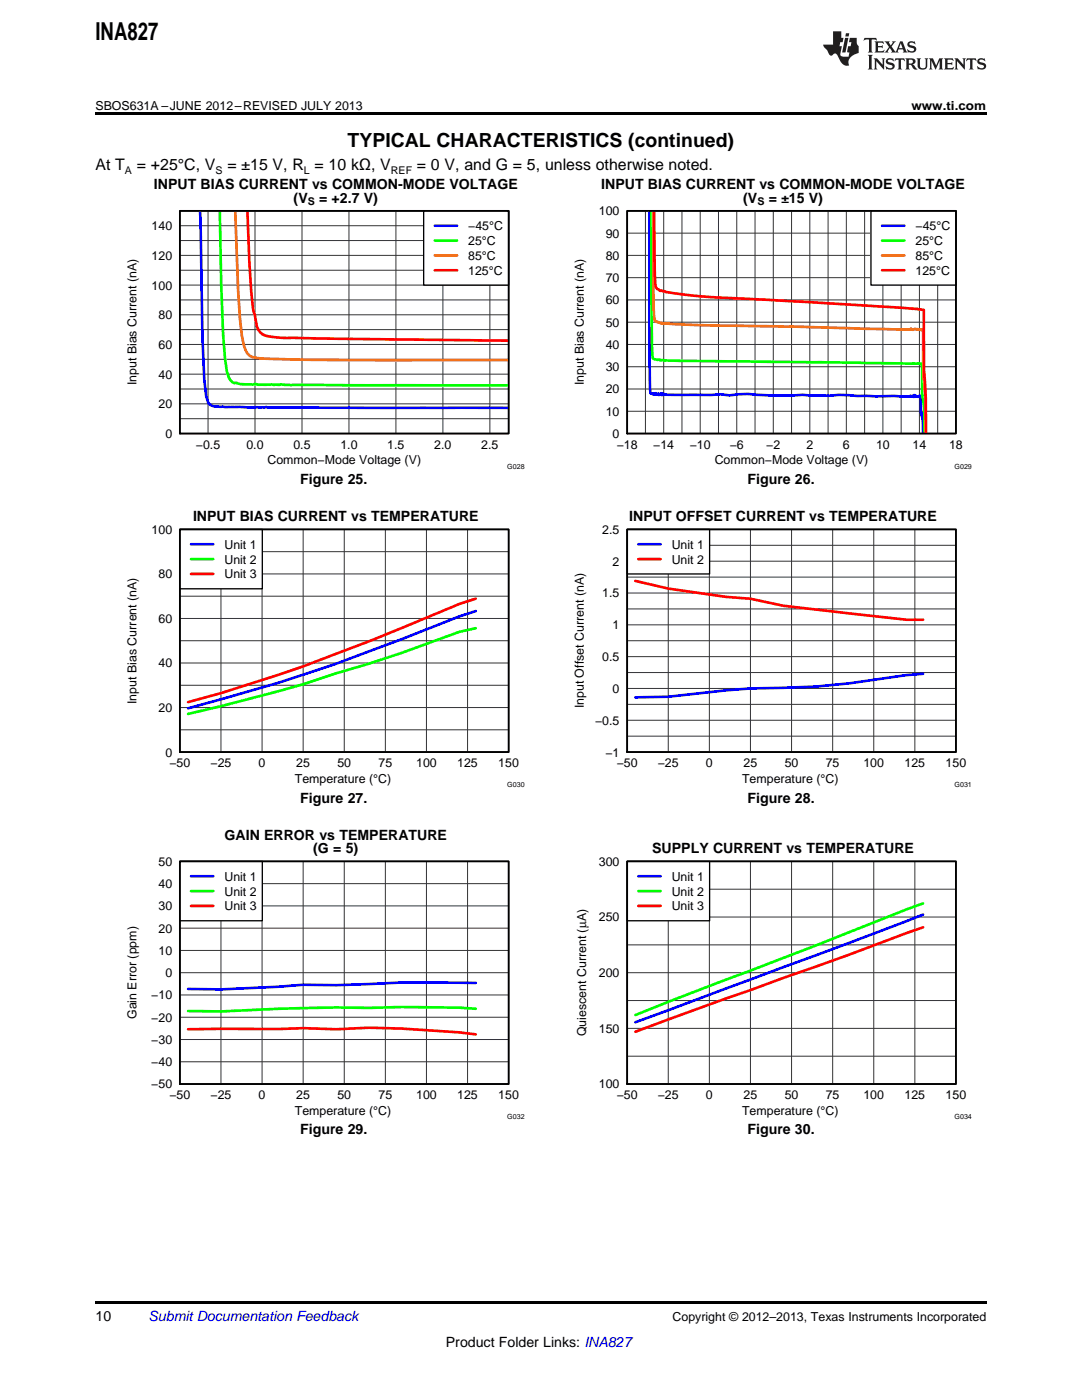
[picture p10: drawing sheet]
<svg xmlns="http://www.w3.org/2000/svg" width="216mm" height="279mm" viewBox="0 0 216 279" stroke-linecap="round" stroke-linejoin="round" font-family="sans-serif">
<path d="M19 259.7h177.8v.5h-177.8z" fill="#000"/>
<g fill="#fff">
<path d="M66.9 228.2h.3v.7h-.3z"/>
<path d="M156.1 228.2h.4v.7h-.4z"/>
</g>
<path d="M35.9 171.9h65.6v44.4h-65.6z" fill="none" stroke="#000" stroke-width=".26"/>
<g fill="none" stroke="#333" stroke-width=".2">
<path d="M35.9 171.9h65.6v44.4h-65.6zM35.9 176.4h65.6M44.1 171.9v44.4M52.3 171.9v44.4M60.5 171.9v44.4M68.7 171.9v44.4M76.9 171.9v44.4M85.1 171.9v44.4M93.3 171.9v44.4M35.9 198.6h65.6M35.9 194.1h65.6M35.9 189.7h65.6"/>
<path d="M35.9 185.2h65.6M35.9 180.8h65.6M35.9 211.9h65.6M35.9 207.5h65.6M35.9 203h65.6"/>
</g>
<path d="M94.9 196.2l-14.7-.1-13.1 .5-6.6-.1-4.9 .4-11.5 .6-6.6-.1" fill="none" stroke="#00f" stroke-width=".53"/>
<path d="M94.9 201.3l-3.2-.2-11.5-.1-6.6 .1a394.9 394.9 0 0 0-29.5 .8l-6.6-.1" fill="none" stroke="#0f0" stroke-width=".53"/>
<path d="M37.5 205.4h18.1l4.9-.2 6.6 .2 6.5-.3 6.6 .2 11.5 .7 3.2 .4" fill="none" stroke="#f00" stroke-width=".53"/>
<path d="M35.9 171.9h16.4v11.9h-16.4z" fill="#fff"/>
<path d="M35.9 171.9h16.4v11.9h-16.4zM125.1 171.9h65.6v44.4h-65.6z" fill="none" stroke="#000" stroke-width=".26"/>
<path d="M38.1 174.9h4.5M184.2 182.5l-14.8 5.7-42.6 15.8" fill="none" stroke="#00f" stroke-width=".53"/>
<path d="M38.1 177.8h4.5M184.2 180.3l-57.4 22.3" fill="none" stroke="#0f0" stroke-width=".53"/>
<path d="M38.1 180.8h4.5M184.2 185.1l-57.4 20.8" fill="none" stroke="#f00" stroke-width=".53"/>
<path d="M35.9 171.9h65.6v44.4h-65.6z" fill="none" stroke="#000" stroke-width=".35"/>
<g fill="none" stroke="#333" stroke-width=".2">
<path d="M125.1 171.9h65.6v44.4h-65.6zM125.1 177.5h65.6M133.3 171.9v44.4M141.5 171.9v44.4M149.7 171.9v44.4M157.9 171.9v44.4M166.1 171.9v44.4M174.3 171.9v44.4M182.5 171.9v44.4M125.1 199.7h65.6M125.1 194.1h65.6M125.1 188.6h65.6"/>
<path d="M125.1 183h65.6M125.1 210.8h65.6M125.1 205.2h65.6"/>
</g>
<path d="M125.1 171.9h16.5v11.9h-16.5z" fill="#fff"/>
<path d="M125.1 171.9h16.5v11.9h-16.5z" fill="none" stroke="#000" stroke-width=".26"/>
<path d="M127.4 174.9h4.4" fill="none" stroke="#00f" stroke-width=".53"/>
<path d="M127.4 177.8h4.4" fill="none" stroke="#0f0" stroke-width=".53"/>
<path d="M127.4 180.8h4.4" fill="none" stroke="#f00" stroke-width=".53"/>
<path d="M125.1 171.9h65.6v44.4h-65.6z" fill="none" stroke="#000" stroke-width=".35"/>
<g fill="#fff">
<path d="M66.9 161.9h.3v.7h-.3z"/>
<path d="M156.1 161.9h.4v.7h-.4z"/>
</g>
<path d="M35.9 105.7h65.6v44.4h-65.6z" fill="none" stroke="#000" stroke-width=".26"/>
<g fill="none" stroke="#333" stroke-width=".2">
<path d="M35.9 105.7h65.6v44.4h-65.6zM35.9 119h65.6M35.9 114.5h65.6M35.9 110.1h65.6M44.1 105.7v44.4M52.3 105.7v44.4M60.5 105.7v44.4M68.7 105.7v44.4M76.9 105.7v44.4M85.1 105.7v44.4M93.3 105.7v44.4M35.9 136.8h65.6"/>
<path d="M35.9 132.3h65.6M35.9 127.9h65.6M35.9 123.4h65.6M35.9 145.6h65.6M35.9 141.2h65.6"/>
</g>
<path d="M94.9 121.9l-3.2 1.1a583.9 583.9 0 0 1-31.2 11.7l-4.9 1.6-18.1 5.1" fill="none" stroke="#00f" stroke-width=".53"/>
<path d="M94.9 125.4l-3.2 .7-11.5 4.2-6.6 2.2-6.5 1.9a282.9 282.9 0 0 1-29.6 8.1" fill="none" stroke="#0f0" stroke-width=".53"/>
<path d="M94.9 119.5l-3.2 1a510.3 510.3 0 0 1-36.1 14.2l-11.5 3.6-6.6 1.8" fill="none" stroke="#f00" stroke-width=".53"/>
<path d="M35.9 105.7h16.4v11.8h-16.4z" fill="#fff"/>
<path d="M35.9 105.7h16.4v11.8h-16.4zM125.1 105.7h65.6v44.4h-65.6z" fill="none" stroke="#000" stroke-width=".26"/>
<path d="M38.1 108.6h4.5M184.2 134.5l-3.3 .2a161.5 161.5 0 0 1-31.2 2.7l-4.9 .4-11.5 1.2-6.5 .2" fill="none" stroke="#00f" stroke-width=".53"/>
<path d="M38.1 111.6h4.5" fill="none" stroke="#0f0" stroke-width=".53"/>
<path d="M38.1 114.5h4.5M126.8 115.9l6.5 1.6 11.5 1.6 4.9 .4 6.6 1.4 24.6 2.8h3.3" fill="none" stroke="#f00" stroke-width=".53"/>
<path d="M35.9 105.7h65.6v44.4h-65.6z" fill="none" stroke="#000" stroke-width=".35"/>
<g fill="none" stroke="#333" stroke-width=".2">
<path d="M125.1 105.7h65.6v44.4h-65.6zM125.1 118.3h65.6M125.1 115.2h65.6M125.1 112h65.6M125.1 108.8h65.6M133.3 105.7v44.4M141.5 105.7v44.4M149.7 105.7v44.4M157.9 105.7v44.4M166.1 105.7v44.4M174.3 105.7v44.4M182.5 105.7v44.4"/>
<path d="M125.1 137.4h65.6M125.1 134.2h65.6M125.1 131h65.6M125.1 127.9h65.6M125.1 124.7h65.6M125.1 121.5h65.6M125.1 146.9h65.6M125.1 143.7h65.6M125.1 140.6h65.6"/>
</g>
<path d="M125.1 105.7h16.5v8.8h-16.5z" fill="#fff"/>
<path d="M125.1 105.7h16.5v8.8h-16.5z" fill="none" stroke="#000" stroke-width=".26"/>
<path d="M127.4 108.6h4.4" fill="none" stroke="#00f" stroke-width=".53"/>
<path d="M127.4 111.6h4.4" fill="none" stroke="#f00" stroke-width=".53"/>
<path d="M125.1 105.7h65.6v44.4h-65.6z" fill="none" stroke="#000" stroke-width=".35"/>
<g fill="#fff">
<path d="M66.9 98.4h.3v.7h-.3z"/>
<path d="M156.1 98.4h.4v.7h-.4z"/>
</g>
<path d="M35.9 42.1h65.6v44.4h-65.6z" fill="none" stroke="#000" stroke-width=".26"/>
<g fill="none" stroke="#333" stroke-width=".2">
<path d="M35.9 59.9h65.6M35.9 56.9h65.6M35.9 53.9h65.6M35.9 51h65.6M35.9 48h65.6M35.9 45h65.6M35.9 42.1h65.6M41.5 42.1v44.4M50.9 42.1v44.4M60.3 42.1v44.4M69.6 42.1v44.4M79 42.1v44.4"/>
<path d="M88.4 42.1v44.4M97.7 42.1v44.4M35.9 77.6h65.6M35.9 74.7h65.6M35.9 71.7h65.6M35.9 68.7h65.6M35.9 65.8h65.6M35.9 62.8h65.6M35.9 86.5h65.6M35.9 83.6h65.6M35.9 80.6h65.6"/>
</g>
<path d="M39.9 42l.5 25.2 .4 8.6 .3 3.2 .4 1.3a2.36 2.36 0 0 0 2.3 .9h9.3l.4 .2h48" fill="none" stroke="#00f" stroke-width=".53"/>
<path d="M43.9 42l.2 14.7 .4 10 .4 4.8 .4 2.6a2.67 2.67 0 0 0 1.5 2.4l.3-.1 .8 .2 1.1 .1 1.5 .1 .4-.2 .7 .2 2.7-.1 .3 .1 1.5-.1 1.9 .2h43.5" fill="none" stroke="#0f0" stroke-width=".53"/>
<path d="M46.9 42l.6 16 .4 5.7 .4 3.3 .3 1.8a2.85 2.85 0 0 0 1.9 2.5l1.9 .3 3.4 .1a1322.1 1322.1 0 0 0 43.8 .2h1.9" fill="none" stroke="#ee7600" stroke-width=".53"/>
<path d="M49.3 42a243.8 243.8 0 0 0 1.2 19.8l.4 1.3a4.1 4.1 0 0 0 1.5 3.6 16.5 16.5 0 0 0 6 .7l43.1 .6" fill="none" stroke="#f00" stroke-width=".53"/>
<path d="M84.5 42.1h17v14.8h-17z" fill="#fff"/>
<path d="M84.5 42.1h17v14.8h-17zM125.1 42.1h65.6v44.4h-65.6z" fill="none" stroke="#000" stroke-width=".26"/>
<path d="M86.8 45h4.4M129.6 42v29.8l.2 6.7 .4 .2 .1-.2 .3 .3v-.3l.3 .2v-.2l.2 .3 .2-.1 .1-.2v.3l.3-.1 .1 .1v-.2l.1 .2 .1-.2v.2l.1-.1 .1 .1 .1-.2v.1l.1 .1 .1-.2 .2 .2h9.2l1.8-.1 1.9 .2 3.6-.3 5.5 .4 5.4-.2a41 41 0 0 0 7.3 0l7.3 .3 3.7-.1 3.2 .1 .1-.1 .1 .2 .3-.1 .1-.1 .1 .2 .1-.4 .1 .4h.1l.1-.3 .1 .3h.4l.3-.2 .2 .2 .1 3.2v-.2l.3 1.6 .1 2.8" fill="none" stroke="#00f" stroke-width=".53"/>
<path d="M86.8 48h4.4M130 42l.1 25.2 .1 3.7 .2 .7 1.3 .3 4.7 .1 45.9 .5 1.7 .1v6.4l.4 2.4 .1 5.2" fill="none" stroke="#0f0" stroke-width=".53"/>
<path d="M86.8 51h4.4M130.3 42l.2 21 .1 .9 .3 .3 1.3 .4 .4-.1a284.9 284.9 0 0 0 22.1 .6l23.7 .6h3.5a.41 .41 0 0 0 .6-.1l1.4 .3 .3-.2v9.6l.4 3.2 .1 8.1" fill="none" stroke="#ee7600" stroke-width=".53"/>
<path d="M86.8 53.9h4.4M130.5 42l.1 12.2 .2 2.9a1.03 1.03 0 0 0 .8 .8l.1 .2 .3-.1 .7 .2a94.7 94.7 0 0 0 16.5 1.4l29.2 1.7 5.9 .5 .1 12.1 .3 5.7 .1 7" fill="none" stroke="#f00" stroke-width=".53"/>
<path d="M35.9 42.1h65.6v44.4h-65.6z" fill="none" stroke="#000" stroke-width=".35"/>
<g fill="none" stroke="#333" stroke-width=".2">
<path d="M125.1 42.1h65.6v44.4h-65.6zM125.1 59.9h65.6M125.1 55.4h65.6M125.1 51h65.6M125.1 46.5h65.6M128.8 42.1v44.4M132.4 42.1v44.4M136.1 42.1v44.4M139.7 42.1v44.4M143.4 42.1v44.4M147 42.1v44.4M150.7 42.1v44.4"/>
<path d="M154.3 42.1v44.4M157.9 42.1v44.4M161.6 42.1v44.4M165.2 42.1v44.4M168.9 42.1v44.4M172.5 42.1v44.4M176.2 42.1v44.4M179.8 42.1v44.4M183.5 42.1v44.4M187.1 42.1v44.4M125.1 77.6h65.6M125.1 73.2h65.6"/>
<path d="M125.1 68.7h65.6M125.1 64.3h65.6M125.1 82.1h65.6"/>
</g>
<path d="M173.8 42.1h17v14.8h-17z" fill="#fff"/>
<path d="M173.8 42.1h17v14.8h-17z" fill="none" stroke="#000" stroke-width=".26"/>
<path d="M176 45h4.5" fill="none" stroke="#00f" stroke-width=".53"/>
<path d="M176 48h4.5" fill="none" stroke="#0f0" stroke-width=".53"/>
<path d="M176 51h4.5" fill="none" stroke="#ee7600" stroke-width=".53"/>
<path d="M176 53.9h4.5" fill="none" stroke="#f00" stroke-width=".53"/>
<path d="M125.1 42.1h65.6v44.4h-65.6z" fill="none" stroke="#000" stroke-width=".35"/>
<path d="M19 22.5h177.8v.5h-177.8z" fill="#000"/>
<g fill="#231f20">
<path d="M172.5 7.6l-.1 .5 .4-.2h.6v.1v2.1l-.2 .4h.9l-.2-.4v-2.1l.1-.1h.5l.5 .2-.2-.5zM174.5 8.3l.2 .3v1.5l-.2 .4h1.8l.2-.6a1.04 1.04 0 0 1-1.3 .2v-.7h.6l.3 .2v-.6l-.3 .2h-.6v-.6l.8-.1 .4 .3-.2-.5zM176.5 8.3l.9 1.1-.9 1.1h.8l-.2-.2 .4-.7 .5 .7-.2 .2h1.5l-.2-.2 .2-.4h.9l.1 .4-.2 .2h1l-.3-.3-.7-1.9h-.5l-.9 2-.8-1 .9-1h-.8l.1 .3-.4 .5-.3-.6 .1-.2zM179.7 8.6l.4 1h-.7zM181.3 8.4a.63 .63 0 0 0-.2 .7 .63 .63 0 0 0 .6 .4l.6 .2 .1 .2a.75 .75 0 0 1-.7 .4 .75 .75 0 0 1-.6-.5l.1 .7 .1-.1a1.11 1.11 0 0 0 1.5-.6 1.13 1.13 0 0 0-1.2-.8l-.1-.4a1.04 1.04 0 0 1 1.2 .2l-.2-.5-.2 .1-.4-.2zM173.2 10.9l.2 .4v2.2l-.2 .4h1l-.3-.4v-2.2l.3-.4zM174.3 11.6l.3 .4v1.5l-.3 .4h.8l-.2-.4v-1.3l1.5 1.7v-1.9l.2-.4h-.7l.2 .4v.9l-1.1-1.3zM177 11.8a.62 .62 0 0 0-.2 .7 .62 .62 0 0 0 .6 .4l.6 .1 .1 .3a.76 .76 0 0 1-.7 .3 .76 .76 0 0 1-.7-.4l.2 .7 .1-.1a1.11 1.11 0 0 0 1.5-.6 1.13 1.13 0 0 0-1.2-.8l-.1-.4a1.04 1.04 0 0 1 1.2 .2l-.2-.6-.2 .1-.5-.1zM178.7 11.6l-.2 .6a.61 .61 0 0 1 .8-.3v1.6l-.2 .4h.9l-.2-.4v-1.6a.63 .63 0 0 1 .7 .3l-.1-.6zM180.6 11.6l.3 .4v1.5l-.3 .4h1l-.2-.2-.1-.8 .6 .2a.76 .76 0 0 0 1.2 .7l-1-1a.58 .58 0 0 0 .6-.5 .58 .58 0 0 0-.5-.6zM181.4 11.9h.1a.45 .45 0 0 1 .5 .1 .45 .45 0 0 1 .1 .5l-.8 .2zM182.9 11.6l.2 .2a2.17 2.17 0 0 0 .3 1.9 .99 .99 0 0 0 1.6-.6v-1.1l.2-.4h-.7l.2 .2a1.92 1.92 0 0 1-.2 1.8 .6 .6 0 0 1-.9-.5v-1.1l.2-.4zM185.4 11.6l.2 .4v1.5l-.2 .4h.7l-.2-.4v-1.4l.8 1.8 .8-1.8v1.4l-.2 .4h.9l-.2-.4v-1.5l.2-.4h-.8l-.6 1.5-.6-1.5zM188.4 11.6l.2 .4v1.5l-.2 .4h1.8l.1-.6a1.04 1.04 0 0 1-1.2 .1v-.6h.5l.4 .2v-.6l-.4 .2h-.5v-.7h.8l.3 .3-.1-.6zM190.5 11.6l.2 .4v1.5l-.2 .4h.7l-.2-.4v-1.3l1.5 1.7v-1.9l.2-.4h-.7l.2 .4v.9l-1.1-1.3zM192.9 11.6l-.1 .6a.61 .61 0 0 1 .7-.3l.1 1.6-.3 .4h1l-.3-.4 .1-1.6a.63 .63 0 0 1 .7 .3l-.1-.6zM195.2 11.8a.62 .62 0 0 0-.2 .7 .62 .62 0 0 0 .6 .4l.6 .1 .1 .3a.76 .76 0 0 1-.7 .3 .76 .76 0 0 1-.6-.4l.1 .7 .1-.1a1.11 1.11 0 0 0 1.6-.6 1.13 1.13 0 0 0-1.3-.8l-.1-.4a1.04 1.04 0 0 1 1.2 .2l-.1-.6-.2 .1-.5-.1z"/>
<path d="M166.2 6.3v2.6h-1.9v.4l.8 .9a.91 .91 0 0 0 1 .8 .56 .56 0 0 1 .5-.3 .56 .56 0 0 1 .5 .3l.4 .8a1.53 1.53 0 0 0 1.9 1.2 1.54 1.54 0 0 1 1-2.1l.9-.3v-1.4a1.52 1.52 0 0 1-.4-1.6h-1.3l-.2 .8h.5l-.2 .8h-.5l-.1 1v.2l.4 .1-.2 .8a1.93 1.93 0 0 1-1.6-.3l.3-1.8h-.5l.2-.8h.4l.2-.8h-.4v-1.3zM168.6 7.6l-.6 2.9h.7l.6-2.9zM168.8 6.6l-.1 .7h.6l.2-.7z"/>
</g>
<text font-size="4.9" x="19" y="7.9">INA827</text>
<text font-size="3.9" x="69.4" y="29.3">TYPICAL CHARACTERISTICS (continued)</text>
<g font-size="3.2">
<text x="19" y="34">At T</text>
<text x="27.3" y="34">= +25°C, V</text>
<text x="45.4" y="34">= ±15 V, R = 10 kΩ, V</text>
<text x="83.2" y="34">= 0 V, and G = 5, unless otherwise noted.</text>
</g>
<g font-size="2.8">
<text x="30.7" y="37.7">INPUT BIAS CURRENT vs COMMON-MODE VOLTAGE</text>
<text x="58.6" y="40.4">(V</text>
<text x="63.7" y="40.4">= +2.7 V)</text>
<text x="120" y="37.7">INPUT BIAS CURRENT vs COMMON-MODE VOLTAGE</text>
<text x="148.3" y="40.4">(V</text>
<text x="153.4" y="40.4">= ±15 V)</text>
<text x="59.9" y="96.6">Figure 25.</text>
<text x="149.2" y="96.6">Figure 26.</text>
<text x="38.5" y="104">INPUT BIAS CURRENT vs TEMPERATURE</text>
<text x="125.6" y="104">INPUT OFFSET CURRENT vs TEMPERATURE</text>
<text x="59.9" y="160.2">Figure 27.</text>
<text x="149.2" y="160.2">Figure 28.</text>
<text x="44.8" y="167.6">GAIN ERROR vs TEMPERATURE</text>
<text x="62.5" y="170.3">(G = 5)</text>
<text x="130.1" y="170.3">SUPPLY CURRENT vs TEMPERATURE</text>
<text x="59.9" y="226.4">Figure 29.</text>
<text x="149.2" y="226.4">Figure 30.</text>
<text x="19" y="263.6">10</text>
<text x="89" y="268.9">Product Folder Links: INA827</text>
</g>
<text font-size="2.8" fill="#0000c8" x="29.6" y="263.6">Submit Documentation Feedback</text>
<g font-size="2.5">
<text x="19" y="21.9">SBOS631A –JUNE 2012–REVISED JULY 2013</text>
<text x="181.9" y="21.9">www.ti.com</text>
<text x="30.2" y="45.9">140</text>
<text x="93.4" y="45.9">−45°C</text>
<text x="119.5" y="43">100</text>
<text x="120.9" y="47.4">90</text>
<text x="182.7" y="45.9">−45°C</text>
<text x="30.2" y="51.9">120</text>
<text x="93.4" y="48.9">25°C</text>
<text x="93.4" y="51.9">85°C</text>
<text x="120.9" y="51.9">80</text>
<text x="182.7" y="48.9">25°C</text>
<text x="182.7" y="51.9">85°C</text>
<text x="30.2" y="57.8">100</text>
<text x="93.4" y="54.8">125°C</text>
<text x="120.9" y="56.3">70</text>
<text x="182.7" y="54.8">125°C</text>
<text x="31.6" y="63.7">80</text>
<text x="120.9" y="65.2">50</text>
<text x="120.9" y="60.7">60</text>
<text x="31.6" y="69.6">60</text>
<text x="120.9" y="69.6">40</text>
<text x="27.3" y="76.9" transform="rotate(-90 27.3 76.9)">Input Bias Current (nA)</text>
<text x="31.6" y="75.6">40</text>
<text x="116.5" y="76.9" transform="rotate(-90 116.5 76.9)">Input Bias Current (nA)</text>
<text x="120.9" y="74.1">30</text>
<text x="31.6" y="81.5">20</text>
<text x="120.9" y="83">10</text>
<text x="120.9" y="78.5">20</text>
<text x="33" y="87.4">0</text>
<text x="39.1" y="89.6">−0.5</text>
<text x="49.2" y="89.6">0.0</text>
<text x="58.5" y="89.6">0.5</text>
<text x="67.9" y="89.6">1.0</text>
<text x="77.3" y="89.6">1.5</text>
<text x="86.7" y="89.6">2.0</text>
<text x="96" y="89.6">2.5</text>
<text x="122.2" y="87.4">0</text>
<text x="123.1" y="89.6">−18</text>
<text x="130.3" y="89.6">−14</text>
<text x="137.6" y="89.6">−10</text>
<text x="145.6" y="89.6">−6</text>
<text x="152.9" y="89.6">−2</text>
<text x="160.9" y="89.6">2</text>
<text x="168.2" y="89.6">6</text>
<text x="174.8" y="89.6">10</text>
<text x="182.1" y="89.6">14</text>
<text x="189.4" y="89.6">18</text>
<text x="53.4" y="92.6">Common−Mode Voltage (V)</text>
<text x="142.6" y="92.6">Common−Mode Voltage (V)</text>
<text x="30.2" y="106.5">100</text>
<text x="120.2" y="106.5">2.5</text>
<text x="44.8" y="109.5">Unit 1</text>
<text x="44.8" y="112.5">Unit 2</text>
<text x="122.2" y="112.9">2</text>
<text x="134" y="109.5">Unit 1</text>
<text x="134" y="112.5">Unit 2</text>
<text x="31.6" y="115.4">80</text>
<text x="44.8" y="115.4">Unit 3</text>
<text x="120.2" y="119.2">1.5</text>
<text x="31.6" y="124.3">60</text>
<text x="122.2" y="125.6">1</text>
<text x="120.2" y="131.9">0.5</text>
<text x="31.6" y="133.2">40</text>
<text x="27.3" y="140.5" transform="rotate(-90 27.3 140.5)">Input Bias Current (nA)</text>
<text x="31.6" y="142.1">20</text>
<text x="116.5" y="141.4" transform="rotate(-90 116.5 141.4)">Input Offset Current (nA)</text>
<text x="122.2" y="138.3">0</text>
<text x="118.7" y="144.6">−0.5</text>
<text x="33" y="151">0</text>
<text x="33.8" y="153.1">−50</text>
<text x="42" y="153.1">−25</text>
<text x="51.6" y="153.1">0</text>
<text x="59.1" y="153.1">25</text>
<text x="67.3" y="153.1">50</text>
<text x="75.5" y="153.1">75</text>
<text x="83" y="153.1">100</text>
<text x="91.2" y="153.1">125</text>
<text x="99.4" y="153.1">150</text>
<text x="120.8" y="151">−1</text>
<text x="123.1" y="153.1">−50</text>
<text x="131.2" y="153.1">−25</text>
<text x="140.9" y="153.1">0</text>
<text x="148.4" y="153.1">25</text>
<text x="156.6" y="153.1">50</text>
<text x="164.8" y="153.1">75</text>
<text x="172.3" y="153.1">100</text>
<text x="180.5" y="153.1">125</text>
<text x="188.7" y="153.1">150</text>
<text x="58.8" y="156.2">Temperature (°C)</text>
<text x="148.1" y="156.2">Temperature (°C)</text>
<text x="31.6" y="172.8">50</text>
<text x="119.5" y="172.8">300</text>
<text x="31.6" y="177.2">40</text>
<text x="44.8" y="175.8">Unit 1</text>
<text x="44.8" y="178.7">Unit 2</text>
<text x="134" y="175.8">Unit 1</text>
<text x="134" y="178.7">Unit 2</text>
<text x="31.6" y="181.7">30</text>
<text x="44.8" y="181.7">Unit 3</text>
<text x="119.5" y="183.9">250</text>
<text x="134" y="181.7">Unit 3</text>
<text x="31.6" y="190.6">10</text>
<text x="31.6" y="186.1">20</text>
<text x="33" y="195">0</text>
<text x="119.5" y="195">200</text>
<text x="27.3" y="203.4" transform="rotate(-90 27.3 203.4)">Gain Error (ppm)</text>
<text x="30.2" y="203.9">−20</text>
<text x="30.2" y="199.5">−10</text>
<text x="30.2" y="208.3">−30</text>
<text x="117" y="206.8" transform="rotate(-90 117 206.8)">Quiescent Current (µA)</text>
<text x="119.5" y="206.1">150</text>
<text x="30.2" y="212.8">−40</text>
<text x="30.2" y="217.2">−50</text>
<text x="33.8" y="219.4">−50</text>
<text x="42" y="219.4">−25</text>
<text x="51.6" y="219.4">0</text>
<text x="59.1" y="219.4">25</text>
<text x="67.3" y="219.4">50</text>
<text x="75.5" y="219.4">75</text>
<text x="83" y="219.4">100</text>
<text x="91.2" y="219.4">125</text>
<text x="99.4" y="219.4">150</text>
<text x="119.5" y="217.2">100</text>
<text x="123.1" y="219.4">−50</text>
<text x="131.2" y="219.4">−25</text>
<text x="140.9" y="219.4">0</text>
<text x="148.4" y="219.4">25</text>
<text x="156.6" y="219.4">50</text>
<text x="164.8" y="219.4">75</text>
<text x="172.3" y="219.4">100</text>
<text x="180.5" y="219.4">125</text>
<text x="188.7" y="219.4">150</text>
<text x="58.8" y="222.4">Temperature (°C)</text>
<text x="148.1" y="222.4">Temperature (°C)</text>
<text x="134.2" y="263.6">Copyright © 2012–2013, Texas Instruments Incorporated</text>
</g>
<g font-size="2.1">
<text x="24.9" y="34.6">A</text>
<text x="43" y="34.6">S</text>
<text x="60.6" y="34.6">L</text>
<text x="78" y="34.6">REF</text>
<text x="61.4" y="41">S</text>
<text x="151.1" y="41">S</text>
</g>
<g font-size="1.4">
<text x="101.2" y="93.6">G028</text>
<text x="190.5" y="93.6">G029</text>
<text x="101.2" y="157.1">G030</text>
<text x="190.5" y="157.1">G031</text>
<text x="101.2" y="223.4">G032</text>
<text x="190.5" y="223.4">G034</text>
</g>
</svg>
